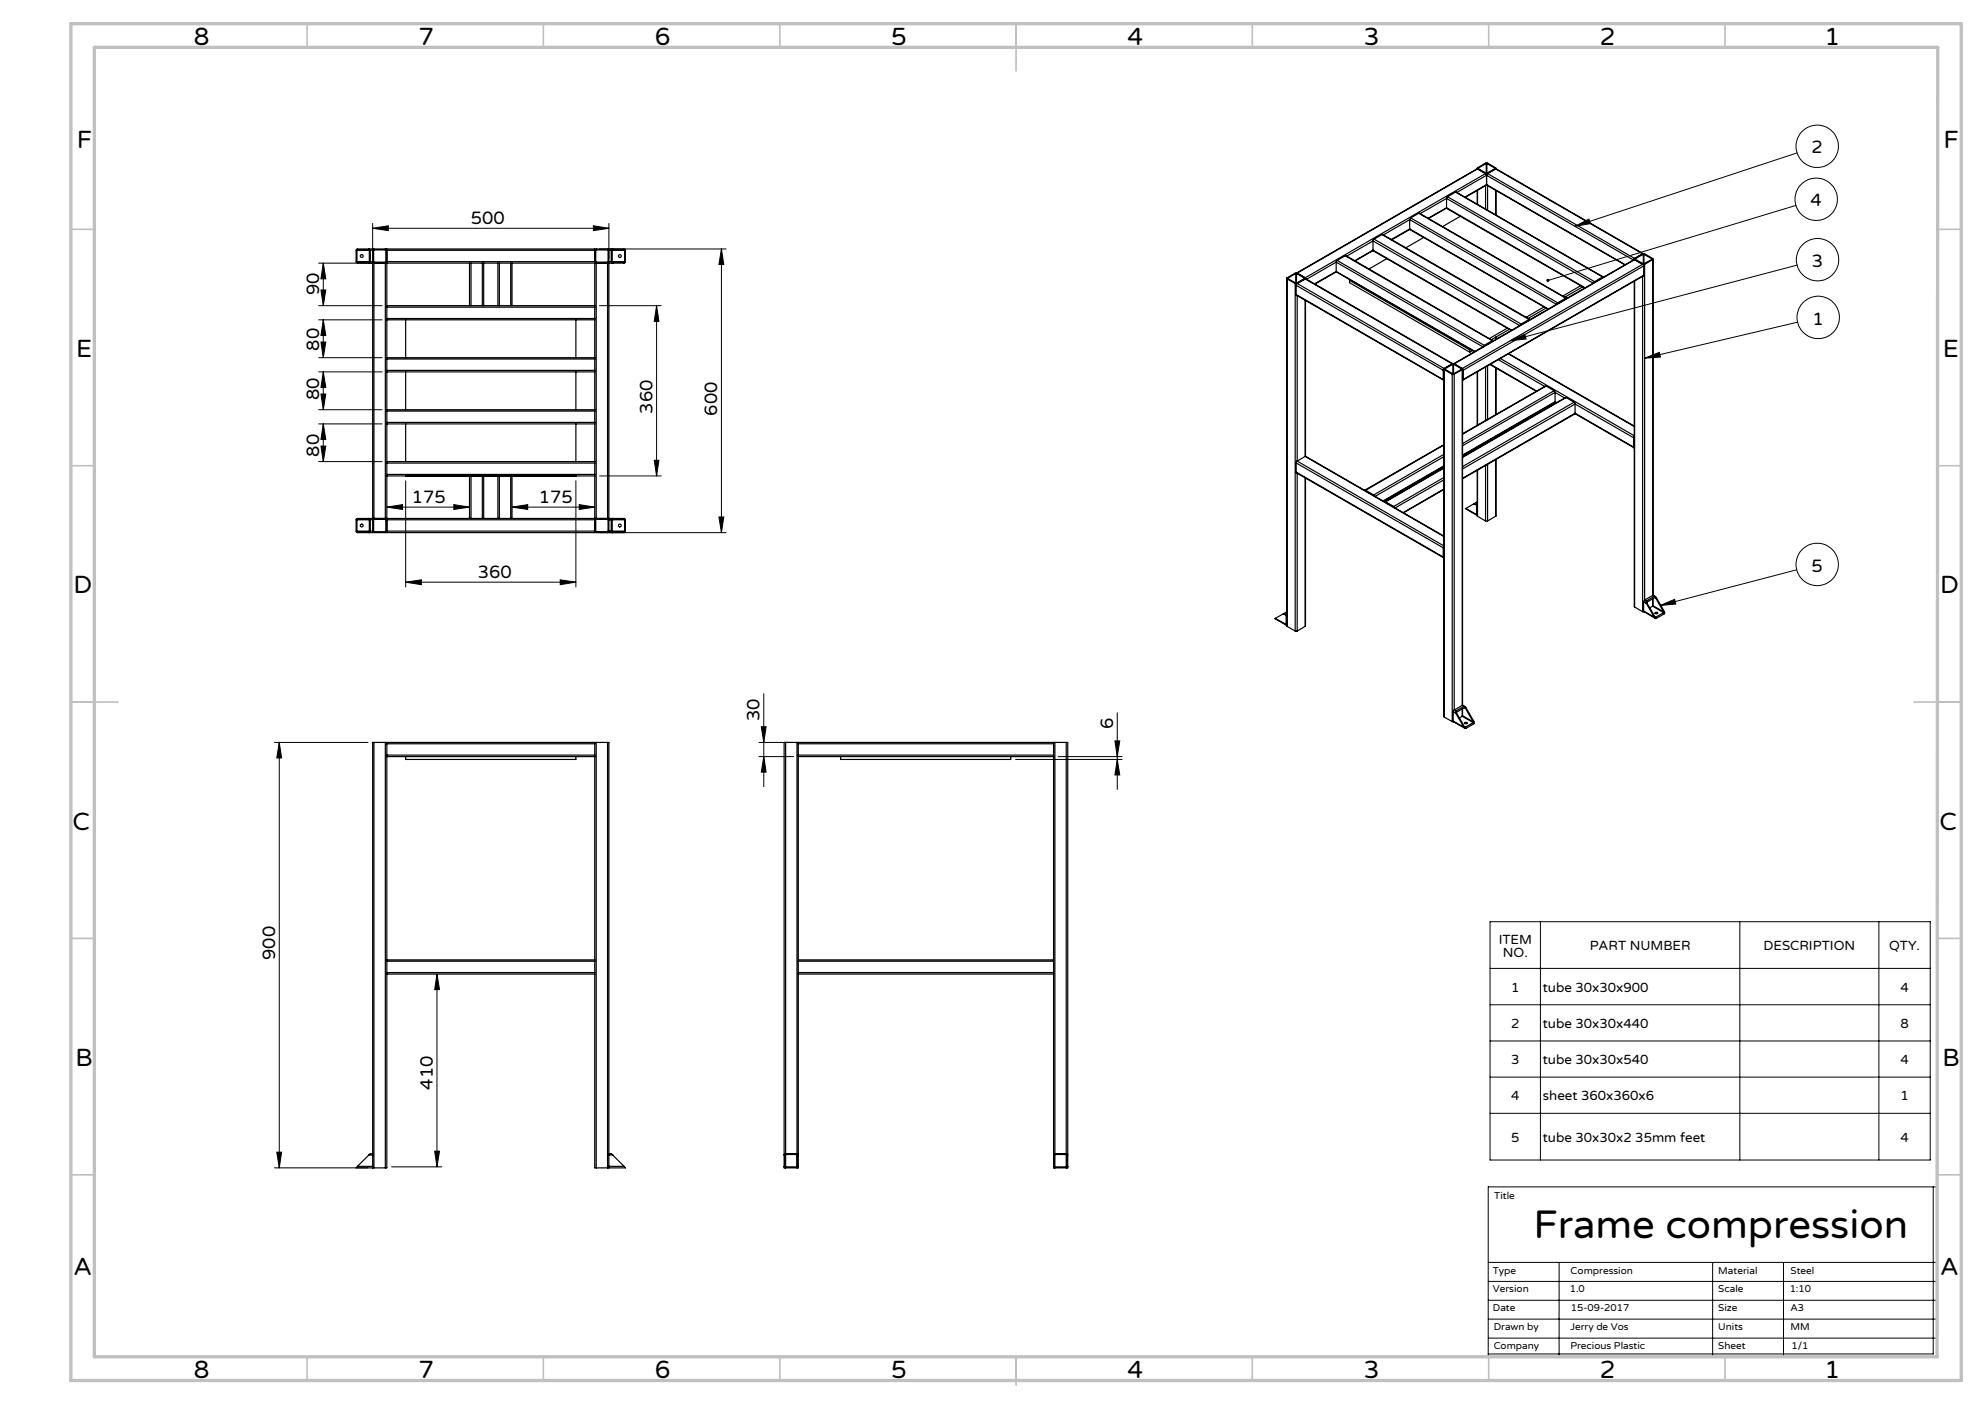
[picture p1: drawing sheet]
<svg xmlns="http://www.w3.org/2000/svg" width="420mm" height="297mm" viewBox="0 0 420 297" stroke-linecap="round" stroke-linejoin="round" font-family="sans-serif">
<!-- layer: Laag 1 -->
<g fill="none" stroke="#000" stroke-width=".21">
<path d="M380.2 32.3l-47 15.6M67.4 55.7h13.5M68.4 55.7l.5 3.3h-1zM68.4 55.7v9M78.8 48.3l3.4-.5v1zM78.8 47.3v7.4M78.8 48.3h50M125.6 47.8l3.2 .5-3.2 .5zM126.9 52.7h26.7M128.8 47.3v7.4M152.6 52.7l.5 3.2h-1zM152.6 52.7v60"/>
<path d="M333.2 47.9l3-1.5 .3 .9zM380 43.5l-52.5 15.8M380.2 56.1l-60.7 16M67.4 67.7h13.5M67.4 75.7h13.5M67.4 78.7h13.5M67.4 64.7h13.5M67.9 61.3h1l-.5 3.4zM67.9 72.4h1l-.5 3.3zM68.4 78.7l.5 3.2h-1zM68.4 67.7l.5 3.3h-1zM68.4 67.7v8"/>
<path d="M68.4 78.7v8M126.9 64.7h13M138.9 64.7l.5 3.3h-1zM138.9 64.7v36M319.5 72.1l3.1-1.4 .3 1zM348 75.8l3.1-1.3 .2 1zM380.4 68.2l-32.4 7.6M67.4 89.7h13.5M67.4 97.6h13.5M67.4 86.7h13.5M67.9 83.4h1l-.5 3.3zM67.9 94.4h1l-.5 3.2z"/>
<path d="M68.4 89.7l.5 3.3h-1zM68.4 89.7v7.9M138.4 97.4h1l-.5 3.3zM81.8 107.3l3.4-.6v1.1zM81.8 107.3h17.5M85.8 101.7v22.5M96 106.7l3.3 .6-3.3 .5zM108.3 107.3l3.4-.6v1.1zM108.3 107.3h17.5M121.8 101.7v22.5M122.6 106.7l3.2 .6-3.2 .5zM126.9 112.7h26.7"/>
<path d="M126.9 100.7h13M152.1 109.4h1l-.5 3.3zM85.8 123.2l3.3-.5v1zM85.8 123.2h36M118.5 122.7l3.3 .5-3.3 .5zM351.3 128.1l3-1.3 .3 1zM380.2 120.5l-28.9 7.6M58.1 157.1h19.8M59.1 157.1l.5 3.2h-1zM59.1 157.1v89.9M160.6 157.1h7.3M161.1 153.7h1l-.5 3.4z"/>
<path d="M161.6 146.7v19.7M235.9 156.7h1l-.5 3.4zM236.4 150.8v16.2M160.6 160.1h7.3M161.6 160.1l.5 3.2h-1zM214.9 160.7h22.5M223.9 160.1h13.5M236.4 160.7l.5 3.2h-1zM315.3 195h93.1v50.4h-93.1zM325.9 195v50.4M368.1 195v50.4M397.5 195v50.4"/>
<path d="M92.5 206.1l.5 3.2h-1zM92.5 206.1v40.7M315.3 212.5h93.1M315.3 204.9h93.1M315.3 220.2h93.1M315.3 227.9h93.1M315.3 235.5h93.1M58.1 247h19.8M58.6 243.7h1l-.5 3.3zM82.8 246.8h10.7M92 243.5h1l-.5 3.3zM409 251.1v35.3h-94.1"/>
<path d="M314.9 267h95M314.9 271.1h95M314.9 275.1h95M314.9 279h95M329.9 267v20.1M362.4 267v20.1M377.4 267v20.1M314.9 283.1h95M315 287h94.9v-35.9h-95v36"/>
<circle cx="384.5" cy="30.9" r="4.5"/>
<circle cx="384.3" cy="42.1" r="4.5"/>
<circle cx="384.6" cy="54.9" r="4.5"/>
<circle cx="384.7" cy="67.1" r="4.5"/>
<circle cx="384.5" cy="119.4" r="4.5"/>
</g>
<path d="M314.9 287.1h95" fill="none" stroke="#c0c0c0" stroke-width=".21"/>
<g fill="none" stroke="#c0c0c0" stroke-width=".35">
<path d="M65 5v5M115 5v5M165 5v5M215 5v10M265 5v5M315 5v5M365 5v5M15 48.5h5M410 48.5h5M15 98.5h5M410 98.5h5M15 148.5h10"/>
<path d="M405 148.5h10M15 198.5h5M410 198.5h5M15 248.5h5M410 248.5h5M65 287v5M115 287v5M165 287v5M215 287v6M265 287v5M315 287v5M365 287v5"/>
</g>
<path d="M15 5h400v287h-400zM20 10h390l-.1 277h-389.9z" fill="none" stroke="#c0c0c0" stroke-width=".7"/>
<g fill="#000">
<path d="M78.8 48.3l3.4-.5v1zM125.6 47.8l3.2 .5-3.2 .5z"/>
<path d="M333.2 47.9l3-1.5 .3 .9zM319.5 72.1l3.1-1.4 .3 1zM348 75.8l3.1-1.3 .2 1zM351.3 128.1l3-1.3 .3 1zM327.2 59.2v.2l.3-.1-.3 .1a.33 .33 0 0 0 .5 .1 .33 .33 0 0 0 0-.5 .33 .33 0 0 0-.5 .2z"/>
<path d="M67.9 61.3h1l-.5 3.4zM68.4 55.7l.5 3.3h-1z"/>
<path d="M67.9 83.4h1l-.5 3.3zM68.4 78.7l.5 3.2h-1z"/>
<path d="M96 106.7l3.3 .6-3.3 .5zM81.8 107.3l3.4-.6v1.1z"/>
<path d="M122.6 106.7l3.2 .6-3.2 .5zM108.3 107.3l3.4-.6v1.1z"/>
<path d="M85.8 123.2l3.3-.5v1zM118.5 122.7l3.3 .5-3.3 .5z"/>
<path d="M59.1 157.1l.5 3.2h-1zM58.6 243.7h1l-.5 3.3zM92.5 206.1l.5 3.2h-1zM92 243.5h1l-.5 3.3zM152.6 52.7l.5 3.2h-1zM152.1 109.4h1l-.5 3.3zM138.9 64.7l.5 3.3h-1zM138.4 97.4h1l-.5 3.3zM68.4 67.7l.5 3.3h-1zM67.9 72.4h1l-.5 3.3zM68.4 89.7l.5 3.3h-1zM67.9 94.4h1l-.5 3.2z"/>
<path d="M236.4 160.7l.5 3.2h-1zM235.9 156.7h1l-.5 3.4zM161.6 160.1l.5 3.2h-1zM161.1 153.7h1l-.5 3.4z"/>
</g>
<g fill="none" stroke="#000" stroke-width=".25">
<path d="M312.6 35.6v.1M312.6 35.7l-38.2 22M312.6 35.7v-.2l1.8-1h.3l1.7 1 .1 .1-.1 .1M312.6 35.7l-38.1 22.1M312.6 35.7l1.7 1M312.8 35.6v.1M312.8 35.7l1.7 1M314.3 36.7l.2 .4M314.3 36.7h.4M314.3 36.7l-38.1 22.1M314.3 39.3v4.9M314.5 36.7h.1"/>
<path d="M314.5 34.6h.1M314.5 34.6l-1.7 1M314.5 34.6v2.1M314.5 39l-4.4 2.7M314.5 39l29.3 17M314.5 37.1v1.9M314.5 37.1l-6.2 3.6M314.5 39l-4.5 2.7M314.5 37.1l31.1 17.9M314.5 39l29.4 17M314.6 34.6l1.7 1M314.6 34.6v2.1"/>
<path d="M314.7 36.7l-.2 .4M314.7 36.7l31.2 18M314.7 39.3v5.1M316.3 35.6v.1M316.3 35.7l-1.7 1M316.4 35.7l31.3 18M316.4 35.7l-1.7 1M316.4 35.7l31.2 18M316.5 35.6v.1M75.5 55.3l.1 .2 2.5-.2M75.5 52.9h2.6M75.5 52.9v2.4"/>
<path d="M75.5 55.3h2.6M78 52.7l.4 .2M78.1 52.9v2.4M78.4 55.3l-.4 .4M78.4 52.9h.4M78.4 52.9v2.4M78.4 55.3h.4M78.8 52.9v-.2h-3.2l-.2 .1v2.7l.1 .1 3.3 .1M78.8 55.3v.4M78.8 55.7h.3M78.8 52.9l.3-.2h2.5l.2 .2M78.8 55.3l.3 .4"/>
<path d="M78.8 52.9v2.4M78.8 55.7v54M79.1 52.9h2.5v2.5l-2.5 .1zM79.1 55.7v54M79.1 55.7h2.4M81.5 55.7h.3M81.5 55.7v54M81.8 52.9v-.2h44v.2M81.8 55.3v.4M81.8 55.3l-.3 .4M81.8 52.9v2.4M81.8 55.7v9"/>
<path d="M81.8 52.9h44M81.8 55.7h44M81.8 55.3h44M99.3 55.7v9M99.7 55.7v9M102.1 55.7v9M102.3 55.7v9M105.3 55.7v9M105.7 55.7v9M108.1 55.7v9M108.3 55.7v9M125.8 55.7h.4"/>
<path d="M125.8 55.3v.4M125.8 55.3l.4 .4M125.8 52.9l.3-.2h2.5l.2 .2M125.8 52.9v2.4M125.8 55.7v9M126.1 52.9h2.5v2.6l-2.6-.1zM126.2 55.7v54M126.2 55.7h2.4M128.6 55.7h.2M128.6 55.7v54M128.8 52.9v-.2h3.4l.1 .1-.1 2.8-3.4 .1M128.8 55.3v.4"/>
<path d="M128.8 55.3l-.2 .4M128.8 52.9v2.4M128.8 55.7v54M128.8 52.9h.5M128.8 55.3h.5M129.3 55.3l.3 .4M129.3 52.9v2.4M129.5 52.9h2.7M129.5 55.3l.1 .2 2.6-.2M129.5 55.3h2.7M129.5 52.9v2.4M129.6 52.7l-.3 .2"/>
<path d="M132.2 52.9v2.4M272.2 58.9l.1 73.6M272.3 59l1.7 1M272.3 59v73.5M272.5 58.8v.1M272.5 58.9l1.7 1M274 60h.5M274 60v73.5M274.2 59.9h.1M274.2 57.9h.1M274.2 57.9l-1.7 .9M274.2 57.9v2"/>
<path d="M274.3 57.9l1.7 .9M274.3 57.9v2M274.5 60l-.3 .4M274.5 57.8l-.4-.1-1.8 1.1v.2M274.5 57.8l1.7 1M274.5 60l31.1 18M276 58.8v.1M276 58.9l-1.7 1M276.2 58.8l.1 .2M276.2 59l31.2 17.9M276.2 58.8v.2M276.2 59l-1.7 1"/>
<path d="M276.2 59l31.1 18M276.2 58.9v.1M282.7 57.4l29.3 17M282.7 55.5v1.9M282.7 55.5l-6.3 3.6M282.7 57.4l-4.6 2.6M282.7 55.5l31.1 17.9M282.7 57.4l29.4 16.9M282.8 57.5l-4.6 2.6M282.9 55.1l-.2 .4M282.9 55.1l31.1 18M284.6 54.1h.2l31.1 18"/>
<path d="M284.6 54.1l-1.7 1M284.6 54.1l31.1 18M285.5 59.3l25.5 14.7M285.5 59.3v.5l25.5 14.7M285.7 59.2l-.2 .1M290.5 52.9l29.3 17M290.5 53l-3.8 2.2M290.5 51v1.9M290.5 51l-5.6 3.2M290.5 52.9l-3.9 2.3M290.5 51l31 17.9M290.5 52.9l29.3 16.9"/>
<path d="M290.7 50.6l-.2 .4M290.7 50.6l31.1 17.9M292.4 49.6l31.3 18M292.4 49.6l-1.7 1M292.4 49.6l31.1 18M293.4 54.7l-3.7 2.2M298.3 48.4l29.2 17M298.3 46.5v1.9M298.3 46.5l-5.6 3.2M298.3 48.4l-3.9 2.3M298.3 46.5l31 17.9M298.3 48.4l29.3 17"/>
<path d="M298.3 48.5l-3.8 2.2M298.5 46.1l-.2 .4M298.5 46.1l31.1 18M300.2 45.1l31.2 18M300.2 45.1l-1.7 1M300.2 45.1l31.1 18M301.2 50.2l-3.7 2.2M306.1 44l29.2 16.9M306.1 44l-3.8 2.2M306.1 42v2M306.1 42l-5.6 3.2M306.1 44l-3.9 2.2"/>
<path d="M306.1 42l31 17.9M306.1 44l29.3 16.9M306.3 41.6l-.2 .4M306.3 41.6l31.1 18M308 40.6l31.2 18M308 40.6l-1.7 1M308 40.6l31.1 18M309 45.8l-3.8 2.1M312.6 40.3v2.9M312.6 40.2v3M316.4 40.2v5.2M316.5 40.3v5.2"/>
<path d="M337.4 59.6l-.2 .2M339.1 58.6h.2M339.1 58.6l-1.7 1M345.8 59.5l.1 68.9M345.8 54.8v.1M345.9 54.9l-38.3 22M345.9 54.7l-.2 .2M345.9 54.7v.2M345.9 54.9l-38.2 22.1M345.9 54.9l1.7 1M345.9 59.4v69M346 54.7v.2"/>
<path d="M346 54.9l1.7 .9M347.6 55.9l.2 .4M347.6 53.7h.4l1.7 1 .1 .1-.1 .1M347.6 55.9h.4M347.6 55.9l-38.2 22.1M347.6 53.7l-1.7 1M347.6 58.5v70.9M347.7 55.8h.1M347.7 53.8h.1M347.7 53.8l-1.7 .9M347.7 53.8v2M347.8 58.2l-38.3 22.2"/>
<path d="M347.8 56.3v1.9M347.8 56.3l-38.2 22M347.8 58.2l-38.2 22.1M347.8 53.8l1.7 .9M347.8 53.8v2M348 55.9v71M349.5 54.7v.2M349.5 54.9l-1.7 .9M349.7 54.9l-1.7 1M349.7 54.9v71.1M349.8 54.8v71.1M81.8 75.7v.2"/>
<path d="M81.8 78.3v.4M81.8 67.4v.3M81.8 64.7v.3M81.8 65v2.4M81.8 67.7v8M81.8 75.9v2.4M81.8 78.7v8M81.8 75.9h44M81.8 75.7h44M81.8 78.3h44M81.8 78.7h44M81.8 67.7h44"/>
<path d="M81.8 67.4h44M81.8 65h44M81.8 64.7h44M85.8 67.7v8M85.8 78.7v8M121.8 67.7v8M121.8 78.7v8M125.8 75.7v.2M125.8 78.3v.4M125.8 67.4v.3M125.8 64.7v.3M125.8 65v2.4"/>
<path d="M125.8 67.7v8M125.8 75.9v2.4M125.8 78.7v8M274.2 62.3l31.2 18.1M274.2 60.4v1.9M274.2 60.4l31.2 17.9M274.2 62.3l31.2 18M274.5 62.5v35M276.2 63.5v33.1M276.2 63.6v33M305.4 78.3v2M305.5 78.1l.1 73.6"/>
<path d="M305.6 78l-.2 .3M305.6 78h-.1l.1 .2M305.6 78.2l1.7 1M305.6 78.2v73.5M305.7 78v.1M305.7 78.1l1.7 1M307.3 77h.4M307.3 79.2h.4M307.3 77l-1.7 1M307.3 79.2v73.4M307.4 79.1h.2M307.4 77h.2"/>
<path d="M307.4 77l-1.7 1M307.4 77v2.1M307.6 77l1.6 1M307.6 77v2.1M307.7 77l1.7 1M307.7 79.2v71M309.2 78v.1M309.2 78.1l-1.6 1M309.4 78l.2 .3M309.4 78v.2M309.4 78.2l-1.7 1M309.4 78.2v71"/>
<path d="M309.5 78.1v71.1M309.6 78.3v2M311 74v.5M311.1 73.9l-.1 .1M311.5 74.2l-.5 .3M312.6 78.7v11.3M312.6 78.6v11.3M314 73.1l-.1 .2M314.3 77.6v11.4M314.7 77.4v11.3M315.2 77.1l9.8 5.7M315.3 77l9.8 5.7"/>
<path d="M315.7 72.1h.2M315.7 72.1l-1.7 1M316.4 71.3v.5M316.4 77.8v9.9M316.5 71.3v.5M316.5 77.9v9.8M317 76.1l9.8 5.6M317.5 75.8l28.3 16.4M318.9 69.4l-3.8 2.2M319.2 74.9l26.6 15.3M319.2 74.8l26.6 15.3M319.3 69.7l-3.7 2.2"/>
<path d="M321.8 68.5l-.2 .3M323.5 67.6h.2M323.5 67.6l-1.7 .9M326.7 64.9l-3.8 2.2M327.1 65.2l-3.8 2.2M329.6 64.1l-.2 .2M331.3 63.1h.2M331.3 63.1l-1.7 1M334.5 60.4l-3.8 2.2M334.9 60.7l-3.8 2.2M81.8 86.7v.3M81.8 89.4v.3"/>
<path d="M81.8 97.6v.4M81.8 87v2.4M81.8 89.7v7.9M81.8 98v2.4M81.8 87h44M81.8 86.7h44M81.8 89.7h44M81.8 89.4h44M81.8 98h44M81.8 97.6h44M85.8 89.7v7.9M121.8 89.7v7.9"/>
<path d="M125.8 86.7v.3M125.8 89.4v.3M125.8 97.6v.4M125.8 87v2.4M125.8 89.7v7.9M125.8 98v2.4M274.2 99.9l31.2 18.1M274.2 97.9l31.2 18M274.2 99.9l31.2 17.9M274.2 97.9v2M274.5 97.5l-.3 .4M274.5 97.5l31 18"/>
<path d="M276.2 96.6l29.3 16.8M276.2 96.6l-1.7 .9M276.2 96.6l29.3 16.9M305.4 80.3l.1 .1M305.5 99l-12.4 7.1M305.5 98.7l-12.8 7.3M305.5 94.1l-16.7 9.6M305.5 99.1l-12.3 7M305.5 96.1l-14.8 8.6M305.5 96.6l-14.6 8.4M305.5 98.6l-12.9 7.4M305.5 94.2l-16.5 9.5"/>
<path d="M309.6 80.3l-.1 .1M312.6 99.5v9.7M312.6 94.6v.3M312.6 94.5v.3M312.6 99.4v9.8M314.3 93.6v.2M314.3 98.5v11.7M314.7 93.3v.3M314.7 98.2v12M316.4 92.4v.2M316.4 97.2v12M316.5 97.2l-.1 12"/>
<path d="M316.5 92.3v.3M327.1 81.7l-17.6 10.1M327.1 81.7l-17.6 10.2M327.1 81.7l1.7 1M328.8 82.7l.2 .3M328.8 82.7l-19.3 11.1M329 85l-19.5 11.4M329 85.1l.3 .1M329 83v2M329 83l-19.5 11.3M329 85l-19.5 11.3M329 83l2.1 1.2"/>
<path d="M329 85l.4 .2M331.4 84.1l-21.9 12.6M331.4 84.1l1.7 1M331.4 84.1l-21.9 12.7M333.1 85.1l.2 .4M333.1 85.1l-23.6 13.6M333.2 87.6l-23.7 13.7M333.3 87.4l-.1 .2M333.3 87.5l12.4 7.2M333.3 87.4l12.4 7.2M333.3 85.5v1.9M333.3 85.5l-23.8 13.7"/>
<path d="M333.3 87.4l-23.8 13.8M333.3 85.5l12.4 7.1M345.7 94.6l.1 .1M345.7 92.6v2M345.8 92.3l-.1 .3M75.5 112.4l.1 .1 2.5-.1M75.5 110l.1-.1 2.5 .1M75.5 110v2.4M75.5 110h2.6M75.5 112.4h2.6M78 109.7l.4 .3M78.1 110v2.4"/>
<path d="M78.4 112.4l-.4 .3M78.4 110v2.4M78.4 110h.4M78.4 112.4h.4M78.8 109.7v.3M78.8 109.7h-3.4v2.8l.2 .2h3.2v-.3M78.8 109.7h.3M78.8 112.4l.3 .3h2.5l.2-.3M78.8 110v2.4M79.1 109.9h2.5v2.5l-2.5 .1zM79.1 109.7l-.3 .3M79.1 109.7h2.4"/>
<path d="M81.5 109.7h.3M81.5 109.7h.3v.3M81.8 100.4v.3M81.8 109.7v.3M81.8 112.4v.3h44v-.3M81.8 100.7v9M81.8 110v2.4M81.8 110h44M81.8 109.7h44M81.8 112.4h44M81.8 100.4h44M81.8 100.7h44"/>
<path d="M85.8 100.7h36M99.3 100.7v9M99.7 100.7v9M102.1 100.7v9M102.3 100.7v9M105.3 100.7v9M105.7 100.7v9M108.1 100.7v9M108.3 100.7v9M125.8 109.7h.4M125.8 100.4v.3M125.8 109.7v.3"/>
<path d="M125.8 112.4l.3 .3h2.5l.2-.3M125.8 100.7v9M125.8 110v2.4M126.1 109.9h2.5l.1 2.5-2.6 .1zM126.2 109.7l-.4 .3M126.2 109.7h2.4M128.6 109.7h.2M128.6 109.7l.2 .3M128.8 109.7h3.4l.1 .2v2.6l-.2 .2h-3.3v-.3M128.8 109.7v.3M128.8 110v2.4M128.8 110h.5"/>
<path d="M128.8 112.4h.5M129.3 112.4l.3 .3M129.3 110v2.4M129.5 110l.1-.1 2.6 .1M129.5 112.4l.1 .1 2.6-.1M129.5 110h2.7M129.5 112.4h2.7M129.5 110v2.4M129.6 109.7l-.3 .3M132.2 110v2.4M274.5 100.1v33.4M276.2 101.1v31.4"/>
<path d="M289 103.7h-.3M289 103.7l1.7 1M290.7 104.7l.1 .2M293.2 106.1l-.2 .1M293.2 106.1l1.7 1M294.9 107.1l.2 .3M305.4 117.8l.1 .2M305.4 115.9v1.9M305.5 115.6l-.1 .3M305.5 103.6l-8.5 4.9M305.5 101l-10.6 6.1M305.5 101.5l-10.3 6"/>
<path d="M305.5 103.5l-8.6 4.9M310.2 107.6h-.1l2.4 1.4M310.2 107.6l2.2 1.3M311.9 106.6l.5 .3M311.9 106.6l-1.7 1M312.3 106.3l-.4 .3M312.3 106.3l.3 .2M312.4 108.9l.2 .1M312.4 106.9v2M312.6 106.6l-.2 .3M312.6 106.2l-.3 .1M312.6 109.2l1.7 1"/>
<path d="M314.3 110.2h.4M316.4 109.2l-1.7 1M269.8 130.8l2.4 1.5M269.8 130.8l2.3 1.3M271.5 129.9l.6 .3M271.5 129.9l-1.7 .9M272 129.6l-.5 .3M272 129.6l.2 .1M272.1 132.1l.1 .2M272.1 130.2v1.9M272.2 129.9l-.1 .3M272.2 129.4l-.2 .2"/>
<path d="M272.3 132.5l1.7 1M274 133.5h.5M276.2 132.5l-1.7 1M345.9 128.4l1.7 1M347.6 129.4h.3M347.8 129.3l2.4 1.5M347.8 127.3v2M347.8 127.3l.5 .3M347.8 129.3l2.2 1.3M348 126.9l-.2 .4M348 126.9l.3 .2M348.3 127.1v.5"/>
<path d="M348.3 127.6l1.7 3M349.7 126l.5 .2M349.7 128.2l-.6 .4M349.7 128.2l2.3 1.4M349.7 126l-1.7 .9M349.7 126l.3 .1M349.7 126.7v1.5M349.7 128.1v.1M349.7 126.6v1.5M349.7 128.1l2.3 1.3M350 126.1l.4 .3 1.8 3.1-.1 .4-1.7 .9-.4-.2M350 126.1l-1.7 1"/>
<path d="M350.2 126.4l.1 .1M350.2 126.4l-1.8 1 1.8 3.1M350.2 130.5l.1 .1M350.2 129.6h.5a.27 .27 0 0 1-.3 .3 .27 .27 0 0 1-.2-.3zM350.2 129.7h.5M350.3 126.5l1.7 2.9M352 129.4v.2M352 129.6l-1.7 1M79.1 157.1h-.3v86.9M79.1 157.1h2.4M79.1 157.1v89.9M81.5 157.1h.3"/>
<path d="M81.5 157.1v89.9M81.8 157.1v.2M81.8 159.7v.4M81.8 157.3v2.4M81.8 157.3h44M81.8 157.1h44M81.8 159.7h44M125.8 157.1v.2M125.8 159.7v.4M125.8 157.1h.4M125.8 157.3v2.4M126.2 157.1h2.4"/>
<path d="M126.2 157.1v89.9M128.6 157.1h.2v86.9M128.6 157.1v89.9M166.2 157.1h-.3v89.9h.3M166.2 157.1h2.4M166.2 157.1v86.9M168.6 157.1h.3M168.6 157.1v86.9M168.9 159.7v.4M168.9 157.1v.2M168.9 157.3h54M168.9 157.1h54"/>
<path d="M168.9 159.7h54M168.9 157.3v2.4M222.9 159.7v.4M222.9 157.1v.2M222.9 157.1h.3M222.9 157.3v2.4M223.2 157.1h2.4M223.2 157.1v86.9M225.6 157.1h.3v89.9h-.3M225.6 157.1v86.9M305.6 151.7l1.7 .9M307.3 152.6l.3 .1"/>
<path d="M307.5 152.5l2.5 1.6M307.5 150.6v1.9M307.5 150.6l.5 .3M307.5 152.5l2.2 1.3M307.7 150.2l-.2 .4M307.7 150.2l.3 .2M308 150.4l-.1 .1 .1 .4M308 150.9l1.7 2.9M309.4 149.2l.6 .3M309.4 151.5l-.6 .4M309.4 151.5l2.3 1.4M309.4 149.2l-1.7 1"/>
<path d="M309.4 149.2l.3 .2M309.4 150v1.5M309.5 151.4l-.1 .1M309.5 149.9v1.5M309.5 151.4l2.2 1.3M309.7 149.4l.4 .2 1.8 3.1v.4l-1.7 1-.5-.3M309.7 149.4l-1.7 1M309.9 149.7l.1 .1M309.9 149.7l-1.7 1 1.7 3.1M309.9 153.8h.1M309.9 152.9a.28 .28 0 0 1 .3-.1 .28 .28 0 0 1 .2 .2 .3 .3 0 0 1-.3 .1 .3 .3 0 0 1-.2-.2zM309.9 153l.2-.1 .3 .1"/>
<path d="M310 149.8l1.7 2.9M311.7 152.7v.2M311.7 152.9l-1.7 .9M81.8 160.1v43M81.8 160.1h44M85.8 160.1v.6h36v-.6M125.8 160.1v43M168.9 160.1v86.9h-.3M168.9 160.1h54M177.9 160.1v.6h36v-.6M222.9 160.1v86.9h.3M81.8 205.7v.4"/>
<path d="M81.8 203.1v.2M81.8 206.1v40.9h-.3M81.8 206.1h44M81.8 205.7h44M81.8 203.3h44M81.8 203.3v2.4M81.8 203.1h44M125.8 205.7v.4M125.8 203.1v.2M125.8 206.1v40.9h.4M125.8 203.3v2.4M168.9 206.1h54"/>
<path d="M168.9 205.7h54M168.9 203.3h54M168.9 203.1h54M75.6 246.7l-.2 .3h3.4M75.6 246.7h3.2M78 244.3l-2.4 2.4M78 244.3h.8M78.8 244v.3M78.8 244h-.5l-.3 .3M78.8 246.7v.3M78.8 247h.3M78.8 244.3v2.4"/>
<path d="M79.1 247h2.4M126.2 247h2.4M128.6 247h.2M128.8 244v.3M128.8 244h.6l.2 .3M128.8 246.7v.3M128.8 246.7h3.2M128.8 244.3h.8M128.8 244.3v2.4M129.6 244.3l2.4 2.4M132 246.7l.3 .3h-3.5M165.9 246.7l.3 .3"/>
<path d="M166.2 244l-.3 .3M166.2 244.2l-.1 .1 .1 2.5M166.2 244h2.4M166.2 247h2.4M166.2 246.8h2.4M166.2 244.2h2.4M166.2 244.2v2.6M168.6 244l.3 .3M168.6 244.2v2.6M168.9 246.7l-.3 .3M222.9 246.7l.3 .3M223.2 244l-.3 .3"/>
<path d="M223.2 244.2l-.1 .1 .1 2.5M223.2 244h2.4M223.2 247h2.4M223.2 246.8h2.4M223.2 244.2h2.4M223.2 244.2v2.6M225.6 244l.3 .3M225.6 244.2l.1 .1-.1 2.5M225.6 244.2v2.6M225.9 246.7l-.3 .3"/>
<circle cx="76.5" cy="54.2" r=".31"/>
<circle cx="131.1" cy="54.2" r=".31"/>
<circle cx="76.5" cy="111.2" r=".29"/>
<circle cx="131.1" cy="111.2" r=".31"/>
</g>
<text font-size="8.5" x="324.4" y="261.9">Frame compression</text>
<g font-size="5.3">
<text x="41" y="9.5">8</text>
<text x="88.5" y="9.5">7</text>
<text x="138.5" y="9.5">6</text>
<text x="188.5" y="9.5">5</text>
<text x="238.5" y="9.5">4</text>
<text x="288.5" y="9.5">3</text>
<text x="338.5" y="9.5">2</text>
<text x="386" y="9.5">1</text>
<text x="16.2" y="31.3">F</text>
<text x="411.2" y="31.3">F</text>
<text x="16.1" y="75.5">E</text>
<text x="411.1" y="75.5">E</text>
<text x="15.5" y="125.5">D</text>
<text x="410.5" y="125.5">D</text>
<text x="15.4" y="175.5">C</text>
<text x="410.4" y="175.5">C</text>
<text x="16" y="225.5">B</text>
<text x="411" y="225.5">B</text>
<text x="15.5" y="269.8">A</text>
<text x="410.5" y="269.8">A</text>
<text x="41" y="291.5">8</text>
<text x="88.5" y="291.5">7</text>
<text x="138.5" y="291.5">6</text>
<text x="188.5" y="291.5">5</text>
<text x="238.5" y="291.5">4</text>
<text x="288.5" y="291.5">3</text>
<text x="338.5" y="291.5">2</text>
<text x="386" y="291.5">1</text>
</g>
<g font-size="3.8">
<text x="383.3" y="32.5">2</text>
<text x="99.6" y="47.4">500</text>
<text x="383.1" y="43.7">4</text>
<text x="383.4" y="56.4">3</text>
<text x="67.5" y="62.5" transform="rotate(-90 67.5 62.5)">90</text>
<text x="383.5" y="68.7">1</text>
<text x="67.5" y="74.2" transform="rotate(-90 67.5 74.2)">80</text>
<text x="67.5" y="84.7" transform="rotate(-90 67.5 84.7)">80</text>
<text x="138" y="87.5" transform="rotate(-90 138 87.5)">360</text>
<text x="151.8" y="87.9" transform="rotate(-90 151.8 87.9)">600</text>
<text x="67.5" y="96.6" transform="rotate(-90 67.5 96.6)">80</text>
<text x="87.1" y="106.3">175</text>
<text x="114" y="106.3">175</text>
<text x="101.1" y="122.2">360</text>
<text x="383.3" y="120.9">5</text>
<text x="160.7" y="152.5" transform="rotate(-90 160.7 152.5)">30</text>
<text x="235.5" y="154.1" transform="rotate(-90 235.5 154.1)">6</text>
<text x="58.2" y="203.1" transform="rotate(-90 58.2 203.1)">900</text>
<text x="91.6" y="230.5" transform="rotate(-90 91.6 230.5)">410</text>
</g>
<g font-size="2.8">
<text x="317.1" y="199.6">ITEM</text>
<text x="318" y="202.4">NO.</text>
<text x="336.4" y="201">PART NUMBER</text>
<text x="373.1" y="201">DESCRIPTION</text>
<text x="399.7" y="201">QTY.</text>
<text x="319.7" y="209.8">1</text>
<text x="326.5" y="209.8">tube 30x30x900</text>
<text x="402.1" y="209.8">4</text>
<text x="319.7" y="217.5">2</text>
<text x="326.5" y="217.5">tube 30x30x440</text>
<text x="402.1" y="217.5">8</text>
<text x="319.7" y="225.1">3</text>
<text x="326.5" y="225.1">tube 30x30x540</text>
<text x="402.1" y="225.1">4</text>
<text x="319.7" y="232.8">4</text>
<text x="326.5" y="232.8">sheet 360x360x6</text>
<text x="402.1" y="232.8">1</text>
<text x="319.7" y="241.5">5</text>
<text x="326.5" y="241.5">tube 30x30x2 35mm feet</text>
<text x="402.1" y="241.5">4</text>
</g>
<g font-size="2.1">
<text x="316.2" y="253.6">Title</text>
<text x="315.9" y="269.4">Type</text>
<text x="332.3" y="269.4">Compression</text>
<text x="363.6" y="269.4">Material</text>
<text x="378.9" y="269.4">Steel</text>
<text x="315.9" y="273.3">Version</text>
<text x="332.1" y="273.3">1.0</text>
<text x="363.6" y="273.3">Scale</text>
<text x="378.7" y="273.3">1:10</text>
<text x="315.9" y="277.3">Date</text>
<text x="316" y="281.4">Drawn by</text>
<text x="332.3" y="281.3">Jerry de Vos</text>
<text x="332.4" y="277.3">15-09-2017</text>
<text x="363.6" y="281.4">Units</text>
<text x="363.6" y="277.3">Size</text>
<text x="378.8" y="281.4">MM</text>
<text x="378.8" y="277.3">A3</text>
<text x="316" y="285.3">Company</text>
<text x="332.3" y="285.3">Precious Plastic</text>
<text x="363.6" y="285.3">Sheet</text>
<text x="379.1" y="285.3">1/1</text>
</g>
</svg>
